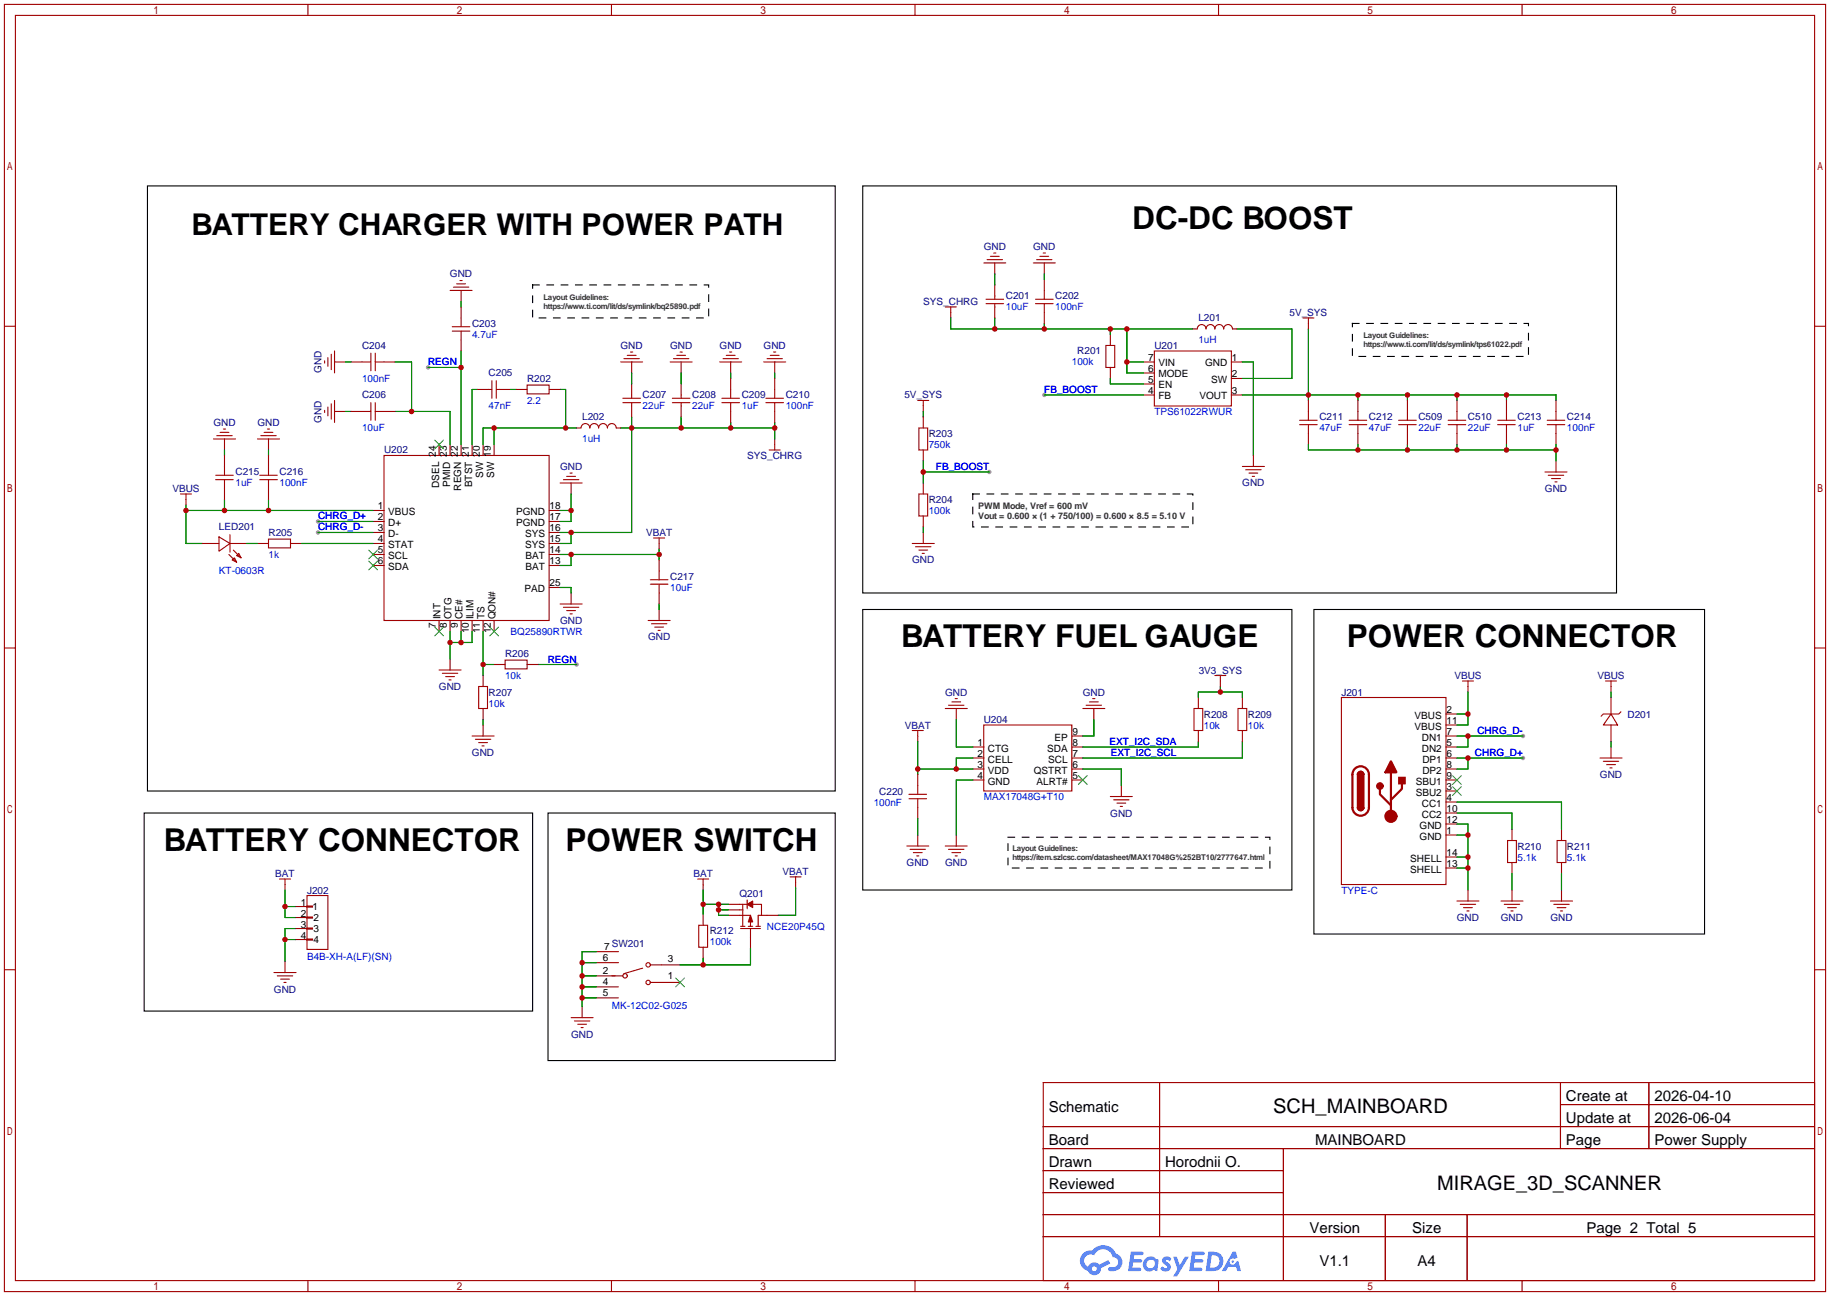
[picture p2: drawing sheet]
<svg xmlns="http://www.w3.org/2000/svg" width="422mm" height="299mm" viewBox="0 0 422 299" stroke-linecap="round" stroke-linejoin="round" font-family="sans-serif">
<g fill="#999">
<circle cx="133.1" cy="153.4" r=".51"/>
<circle cx="98.8" cy="84.8" r=".51"/>
<circle cx="351.5" cy="175" r=".51"/>
<circle cx="351.5" cy="169.9" r=".51"/>
<circle cx="241" cy="91.2" r=".51"/>
<circle cx="73.4" cy="122.9" r=".51"/>
<circle cx="73.4" cy="120.4" r=".51"/>
<circle cx="228.3" cy="109" r=".51"/>
</g>
<g fill="none" stroke="#a10000" stroke-width=".25">
<path d="M1 1h420.4v297.2h-420.4zM3.6 3.6h415.2v292.1h-415.2zM71.1 1v2.6M141.1 1v2.6M211.2 1v2.6M281.3 1v2.6M351.3 1v2.6M1 75.3h2.6M418.8 75.3h2.6M1 149.6h2.6M418.8 149.6h2.6M1 223.9h2.6"/>
<path d="M418.8 223.9h2.6M240.8 249.9h178v45.8h-178zM267.7 249.9v35.6M360.2 249.9v15.3M360.2 255h58.6M380.6 249.9v15.3M240.8 260.1h178M240.8 265.2h178M240.8 270.3h55.4M240.8 275.3h55.4M296.2 265.2v30.5M71.1 295.7v2.5"/>
<path d="M141.1 295.7v2.5M211.2 295.7v2.5M240.8 280.4h178M240.8 285.5h178M281.3 295.7v2.5M319.8 280.4v15.3M338.6 280.4v15.3M351.3 295.7v2.5"/>
</g>
<g fill="#5487ff">
<path d="M268.5 290.3a1.3 1.3 0 0 1 1.9 .3l-.4 .6a.54 .54 0 0 0-1-.2l.2 .2a1.28 1.28 0 0 1 .8 2 1.53 1.53 0 0 1-2.2-.3l.5-.6 .8 .5a.31 .31 0 0 0 .3-.3 .31 .31 0 0 0-.2-.3 1.12 1.12 0 0 1-.7-1.9z"/>
<path d="M270.8 290.2h.8l.7 1.9 1.2-1.9h.9l-2.7 4.5h-.9l1-1.7z"/>
<path d="M261 289h2.3a.46 .46 0 0 1 .5 .1 .46 .46 0 0 1 .1 .5l-.3 .2h-1.8l-.1 .9h1.6a.4 .4 0 0 1 .3 .4 .4 .4 0 0 1-.4 .4h-1.6l-.2 1.2h1.4a.46 .46 0 0 1 .5 .1 .46 .46 0 0 1 .1 .5l-.4 .2h-2.6z"/>
<path d="M275.1 289h2.3a.47 .47 0 0 1 .5 .1 .47 .47 0 0 1 .1 .5l-.3 .2h-1.8l-.1 .9h1.6a.4 .4 0 0 1 .4 .4 .4 .4 0 0 1-.5 .4h-1.6l-.2 1.2h1.4a.46 .46 0 0 1 .5 .1 .46 .46 0 0 1 .1 .5l-.4 .2h-2.6z"/>
<path d="M284.5 289h.8l.3 1.3-.6 .4a.75 .75 0 0 0-1.1 .3 .75 .75 0 0 0 .5 1 .75 .75 0 0 0 .9-.6l.5-.3 .6 2.4h-.8l-.3-1h-1.8l-.5 1h-1z"/>
<path d="M278.9 289l-.6 4.5h1.4a2.27 2.27 0 0 0 2.7-2.3 2.27 2.27 0 0 0-2.7-2.2zM279.7 289.8a1.5 1.5 0 0 1 1.8 1.5 1.5 1.5 0 0 1-1.9 1.4h-.3z"/>
<path d="M264.4 290.6a1.6 1.6 0 0 0-.4 2.3 1.6 1.6 0 0 0 2.3 .2l.8 .4 .3-2.5-.1-.3h-.5a1.58 1.58 0 0 0-2.4-.1zM265 291.1a.99 .99 0 0 1 1.6 .6 .99 .99 0 0 1-1.3 1.1 .98 .98 0 0 1-.3-1.7z"/>
<path d="M250 289.4a2.37 2.37 0 0 0 1.1 4 1.54 1.54 0 0 0 1.8 1 1.54 1.54 0 0 0 1.2-1.6l2.2-1.1-.5-.8-2.1 1.1a1.57 1.57 0 0 0-2.6 .4 1.5 1.5 0 0 1-.7-2.1 1.5 1.5 0 0 1 2.2-.5 2.23 2.23 0 0 1 2.3-1.4 2.23 2.23 0 0 1 1.9 1.8 1.16 1.16 0 0 1 1.3 1.1 1.16 1.16 0 0 1-1.1 1.3h-.7a.47 .47 0 0 0-.5 .3 .47 .47 0 0 0 .4 .6 2.14 2.14 0 0 0 2.7-1.4 2.14 2.14 0 0 0-1.3-2.7 3.2 3.2 0 0 0-5.5-.7l-1.1 .1zM252 292.9a.6 .6 0 0 1 1.2 0 .6 .6 0 0 1-1.2 0z"/>
<circle cx="284.6" cy="291.3" r=".28"/>
</g>
<g fill="none" stroke="#a10000" stroke-width=".25">
<path d="M227.8 59.9h3.6M228.6 59.2h2M229.4 58.4h.5M239.3 59.9h3.5M240 59.2h2.1M240.8 58.4h.5M103.9 67.1h5.1M104.4 76.5h4.1M104.4 75.4h4.1M104.6 66.3h3.6M105.4 65.5h2M106.2 64.8h.5"/>
<path d="M106.4 67.1v2.5M106.4 70.9v4.5M106.4 76.5v4.5M218.2 70.9h2.5M219.5 70.9v2.5M227.1 60.7h5.1M227.6 69.1h4M227.6 70.1h4M229.6 60.7v2.5M229.6 65.8v3.3M229.6 70.1v3.3M238.5 60.7h5.1"/>
<path d="M239 69.1h4.1M239 70.1h4.1M241 60.7v2.5M241 64.5v4.6M241 70.1v4.6M255.3 79.8h2v5h-2zM256.3 77.2v2.6M275.3 75.9h1.1a1.02 1.02 0 0 1 1-1 1.02 1.02 0 0 1 1 1 1.02 1.02 0 0 1 1-1 1.02 1.02 0 0 1 1 1 1.02 1.02 0 0 1 1-1 1.02 1.02 0 0 1 1 1 1.02 1.02 0 0 1 1.1-1 1.02 1.02 0 0 1 1 1h1M300.7 73.4h2.6M302 73.4v2.5M50.8 99.8h2M51.6 99.1h.5"/>
<path d="M61 99.8h2M61.7 99.1h.5M74.9 83.3v.5M74.9 94.7v.5M75.7 82.6v2M75.7 94v2M76.5 81.8v3.5M76.5 93.2v3.6M77.2 95h2.6M77.2 81v5.1M77.2 92.5v5M77.2 83.6h2.6"/>
<path d="M81 95h4.6M81 83.6h4.6M85.6 81.5v4.1M85.6 93v4M86.6 95h4.6M86.6 83.6h4.6M86.6 81.5v4.1M86.6 93v4M110.2 89.9h3.3M113.5 87.9v4M114.6 87.9v4M114.6 89.9h3.3"/>
<path d="M119.1 89.9h2.6M121.7 88.9h5v2h-5zM126.7 89.9h2.6M133.1 98.8h1a1.02 1.02 0 0 1 1-1 1.02 1.02 0 0 1 1 1 1.02 1.02 0 0 1 1.1-1 1.02 1.02 0 0 1 1 1 1.02 1.02 0 0 1 1-1 1.02 1.02 0 0 1 1 1 1.02 1.02 0 0 1 1-1 1.02 1.02 0 0 1 1 1h1.1M143.3 83.6h5M143.8 91.9h4M143.8 93h4M144 82.8h3.6M144.8 82h2M145.5 81.3h.5M145.8 83.6v2.5M145.8 88.6v3.3"/>
<path d="M145.8 93v3.3M154.7 83.6h5.1M155.2 91.9h4.1M155.2 93h4.1M155.4 82.8h3.6M156.2 82h2M157 81.3h.5M157.2 83.6v2.5M157.2 88.6v3.3M157.2 93v3.3M166.1 83.6h5.1M166.6 91.9h4.1"/>
<path d="M166.6 93h4.1M166.9 82.8h3.5M167.6 82h2.1M168.4 81.3h.5M168.7 83.6v2.5M168.7 87.4v4.5M168.7 93v4.5M176.3 83.6h5.1M176.8 91.9h4M176.8 93h4M177 82.8h3.6M177.8 82h2"/>
<path d="M178.6 81.3h.5M178.8 83.6v2.5M178.8 87.4v4.5M178.8 93v4.5M211.8 92.5h2.6M212.1 98.8h2v5.1h-2zM213.1 92.5v2.5M213.1 96.3v2.5M256.3 84.8v2.6M263.9 83.6h2.5M263.9 91.2h2.5M263.9 88.6h2.5"/>
<path d="M263.9 86.1h2.5M266.4 81h17.8v12.7h-17.8zM284.2 83.6h2.6M284.2 87.4h2.6M284.2 91.2h2.6M300 98h4M300 97h4M302 92.5v4.5M302 98v4.6M311.4 98h4.1M311.4 97h4.1M313.4 92.5v4.5"/>
<path d="M313.4 98v4.6M322.8 98h4.1M322.8 97h4.1M324.9 92.5v4.5M324.9 98v4.6M334.3 98h4M334.3 97h4M336.3 92.5v4.5M336.3 98v4.6M345.7 98h4.1M345.7 97h4.1M347.7 92.5v4.5"/>
<path d="M347.7 98v4.6M357.1 98h4.1M357.1 97h4.1M359.2 92.5v4.5M359.2 98v4.6M41.7 114h2.5M42.9 114v2.6M49.3 101.3h5.1M49.8 110.7h4M49.8 109.7h4M50 100.6h3.6M51.8 101.3v2.6"/>
<path d="M51.8 105.2v4.5M51.8 110.7v4.6M59.4 101.3h5.1M59.9 110.7h4.1M59.9 109.7h4.1M60.2 100.6h3.6M62 101.3v2.6M62 105.2v4.5M62 110.7v4.6M86.1 117.9h2.5M88.6 105.2h38.1v38.1h-38.1zM101.3 102.6v2.6"/>
<path d="M103.9 102.6v2.6M106.4 102.6v2.6M109 102.6v2.6M111.5 102.6v2.6M114 102.6v2.6M126.7 117.9h2.6M129.3 111.5h5.1M130 110.7h3.6M130.8 110h2M131.6 109.2h.5M131.8 111.5v2.5M177.5 103.9h2.6"/>
<path d="M178.8 101.3v2.6M212.1 114h2v5.1h-2zM213.1 103.9v2.5M213.1 111.5v2.5M213.1 119.1v2.6M286.8 107.7h5M287.5 108.5h3.6M288.3 109.2h2M289.1 110h.5M289.3 105.2v2.5M356.6 109h5.1M357.4 109.7h3.5"/>
<path d="M358.1 110.5h2.1M358.9 111.3h.5M359.2 106.4v2.6M46.7 125.5h3.8M50.5 124l2.6 1.5-2.6 1.8zM52.8 128l1.8 1.8M53.1 125.5h3.8M53.1 123.4v4.1M53.6 129.3l.5-.5 .5 1zM53.8 127l1.8 1.8M54.6 128.3l.5-.5 .5 1zM59.4 125.5h2.6"/>
<path d="M62 124.5h5.1v2h-5.1zM67.1 125.5h2.5M86.1 120.4h2.5M86.1 122.9h2.5M86.1 125.5h2.5M86.1 128h2.5M86.1 130.6h2.5M126.7 120.4h2.6M126.7 122.9h2.6M126.7 125.5h2.6M126.7 128h2.6M126.7 130.6h2.6"/>
<path d="M126.7 135.6h2.6M129.3 139.4h5.1M131.8 136.9v2.5M150.1 134.9h4.1M150.1 133.9h4.1M150.9 124.2h2.5M152.1 124.2v2.5M152.1 129.3v4.6M152.1 134.9v4.5M210.6 125.5h5M211.3 126.2h3.6M212.1 127h2"/>
<path d="M212.9 127.8h.5M213.1 122.9v2.6M101.3 143.3v2.5M101.3 154.7h5.1M102.1 155.4h3.6M102.9 156.2h2M103.6 157h.5M103.9 143.3v2.5M103.9 152.1v2.6M106.4 143.3v2.5M109 143.3v2.5M110.5 158.5h2v5.1h-2z"/>
<path d="M111.5 143.3v2.5M111.5 156v2.5M114 143.3v2.5M114 153.4h2.6M116.6 152.4h5.1v2h-5.1zM121.7 153.4h2.5M130 140.2h3.6M130.8 141h2M131.6 141.7h.5M149.6 143.3h5.1M150.4 144h3.5M151.1 144.8h2.1"/>
<path d="M151.9 145.5h.5M152.1 140.7v2.6M280.4 156h2.6M281.7 156v2.5M337.6 157.2h2.5M338.8 157.2v2.6M370.6 157.2h2.5M371.9 157.2v2.6M109 169.9h5M109.7 170.7h3.6M110.5 171.4h2M111.3 172.2h.5"/>
<path d="M111.5 163.6v2.5M111.5 167.4v2.5M210.6 168.7h2.5M211.8 168.7v2.5M211.8 178.8v4.6M218.2 163.6h5.1M218.9 162.8h3.6M219.7 162.1h2M220.5 161.3h.5M220.7 163.6v2.5M224.5 175h2.6M224.5 172.5h2.6"/>
<path d="M224.5 177.5h2.6M227.1 167.4h20.3v15.2h-20.3zM247.4 169.9h2.5M247.4 175h2.5M247.4 172.5h2.5M247.4 177.5h2.5M249.9 163.6h5.1M250.7 162.8h3.6M251.5 162.1h2M252.2 161.3h.5M252.5 163.6v2.5M275.6 163.6h2v5.1h-2z"/>
<path d="M276.6 161v2.6M276.6 168.7v2.5M285.8 163.6h2v5.1h-2zM286.8 161v2.6M286.8 168.7v2.5M309.6 161h24.2v43.2h-24.2zM333.8 169.9h2.5M333.8 175h2.5M333.8 164.8h2.5M333.8 172.5h2.5M333.8 177.5h2.5M333.8 167.4h2.5"/>
<path d="M369.3 175h5.1M370.1 175.8h3.5M370.8 176.5h2.1M371.6 177.3h.5M371.9 164.8l1.5 2.6h-3.3zM371.9 161v3.8M371.9 167.4v3.8M371.9 172.5v2.5M374.1 164.3l-.5 .5h-3.5l-.5 .6M209.3 195.3h5.1M209.8 184.4h4.1M209.8 183.4h4.1"/>
<path d="M210.1 196.1h3.5M210.8 196.8h2.1M211.6 197.6h.5M211.8 184.4v4.6M211.8 192.8v2.5M218.2 195.3h5.1M218.9 196.1h3.6M219.7 196.8h2M220.5 197.6h.5M220.7 192.8v2.5M224.5 180.1h2.6M247.4 180.1h2.5"/>
<path d="M256.3 183.9h5.1M257 184.7h3.6M257.8 185.4h2M258.6 186.2h.5M258.8 181.4v2.5M333.8 192.8h2.5M333.8 182.6h2.5M333.8 185.2h2.5M333.8 180.1h2.5M333.8 187.7h2.5M333.8 190.2h2.5M333.8 197.9h2.5"/>
<path d="M348 194.1h2v5h-2zM349 191.5v2.6M349 199.1v2.6M359.4 194.1h2v5h-2zM360.4 191.5v2.6M360.4 199.1v2.6M64.5 202.9h2.6M65.8 202.9v2.6M68.3 214.4h2.6M68.3 209.3h2.6M68.3 211.8h2.6M68.3 216.9h2.6"/>
<path d="M70.9 206.8h4.8v12.4h-4.8zM70.9 209.2h1.2v.2h-1.2zM70.9 211.7h1.2v.3h-1.2zM70.9 214.2h1.2v.3h-1.2zM70.9 216.8h1.2v.2h-1.2zM137.7 219.7h5M161 202.9h2.6M161.3 213.6h2v5.1h-2zM162.3 202.9v2.6M162.3 211.1v2.5M162.3 218.7v2.5M168.1 208.8h7.7v2.5"/>
<path d="M168.1 211.3h5.1v2.6M168.1 210.1h3.3M170.9 213.9h1.1M170.9 214.4h4.6M171.4 208.8v5.1M172.5 207.8v2M172.7 213.9h1M173.2 214.4v4.5M174.5 213.9h1M179.6 211.3h-4.6v2.6M182.4 202.4h2.5M183.6 202.4v2.6"/>
<path d="M333.8 200.4h2.5M336.3 208h5.1M337.1 208.8h3.5M337.8 209.5h2.1M338.6 210.3h.5M338.8 205.5v2.5M346.5 208h5M347.2 208.8h3.6M348 209.5h2M348.7 210.3h.5M349 205.5v2.5M357.9 208h5.1"/>
<path d="M358.6 208.8h3.6M359.4 209.5h2M360.2 210.3h.5M360.4 205.5v2.5M63.2 224.5h5.1M64 225.3h3.6M64.8 226.1h2M65.5 226.8h.5M65.8 222v2.5M131.8 234.9h5.1M132.6 235.7h3.5M133.3 236.5h2.1"/>
<path d="M134.1 237.2h.5M134.4 232.4v2.5M137.7 225.3h6.1M137.7 227.8h5M137.7 230.4h5M137.7 222.2h5M148.3 223.5l-4.3 1.3M150.1 226.8h6.9M150.1 222.8h6.9"/>
<circle cx="144.3" cy="225.3" r=".51"/>
<circle cx="149.6" cy="226.8" r=".51"/>
<circle cx="149.6" cy="222.8" r=".51"/>
</g>
<g fill="none" stroke="#008700" stroke-width=".25">
<path d="M106.4 69.6v1.3M219.5 73.4v2.5h55.8M229.6 63.2v2.6M229.6 73.4v2.5M241 63.2v1.3M241 74.7v1.2M256.3 75.9v1.3M260.1 75.9v10.2h3.8M285.5 75.9h12.7v11.5h-11.4M302 75.9v16.6M79.8 95h1.2M79.8 83.6h1.2"/>
<path d="M91.2 95h12.7v7.6M91.2 83.6h3.8v11.4M98.8 84.8h7.6M106.4 81v21.6M110.2 89.9h-1.2v12.7M114 98.8v3.8M117.9 89.9h1.2M129.3 89.9h1.3v8.9M133.1 98.8h-21.6v3.8M143.3 98.8h35.5M145.8 96.3v26.6h-16.5M145.8 86.1v2.5"/>
<path d="M157.2 86.1v2.5M157.2 96.3v2.5M168.7 86.1v1.3M168.7 97.5v1.3M178.8 86.1v1.3M178.8 97.5v3.8M213.1 95v1.3M241 91.2h22.9M256.3 87.4v1.2h7.6M260.1 83.6h3.8M286.8 83.6h2.5v21.6M286.8 91.2h72.4v1.3"/>
<path d="M313.4 91.2v1.3M324.9 91.2v1.3M336.3 91.2v1.3M347.7 91.2v1.3M42.9 116.6v8.9h3.8M42.9 117.9h43.2M51.8 103.9v1.3M51.8 115.3v2.6M62 103.9v1.3M62 115.3v2.6M129.3 117.9h2.5M131.8 114v6.4h-2.5"/>
<path d="M213.1 106.4v5.1M213.1 109h15.2M302 102.6v1.3h57.2M313.4 102.6v1.3M324.9 102.6v1.3M336.3 102.6v1.3M347.7 102.6v1.3M359.2 102.6v3.8M56.9 125.5h2.5M69.6 125.5h16.5M73.4 120.4h12.7M73.4 122.9h12.7"/>
<path d="M129.3 128h22.8M129.3 135.6h2.5v1.3M131.8 122.9v2.6h-2.5M131.8 128v2.6h-2.5M152.1 126.7v2.6M152.1 139.4v1.3M213.1 121.7v1.2M103.9 145.8v6.3M106.4 145.8v2.5M109 145.8v2.5h-5.1M111.5 153.4h2.5M111.5 145.8v10.2"/>
<path d="M124.2 153.4h8.9M281.7 158.5v1.3M338.8 159.8v7.6h-2.5M371.9 159.8v1.2M111.5 166.1v1.3M211.8 177.5h12.7M211.8 171.2v7.6M220.7 166.1v6.4h3.8M224.5 175h-3.8v2.5M249.9 177.5h8.9v3.9M252.5 166.1v3.8h-2.6M276.6 171.2v1.3h-26.7"/>
<path d="M276.6 161v-1.2h10.2v1.2M286.8 171.2v3.8h-36.9M336.3 164.8h2.5M336.3 175h15.2M336.3 169.9h15.2M338.8 169.9v2.6h-2.5M338.8 175v2.5h-2.5M371.9 171.2v1.3M211.8 189v3.8M224.5 180.1h-3.8v12.7M336.3 187.7h12.7v3.8M336.3 185.2h24.1v6.3"/>
<path d="M336.3 190.2h2.5v15.3M336.3 197.9h2.5M336.3 192.8h2.5M65.8 216.9h2.5M65.8 205.5v6.3h2.5M65.8 209.3h2.5M68.3 214.4h-2.5v7.6M137.7 219.7h-3.3v12.7M162.3 205.5v5.6M162.3 208.8h5.8M165.9 208.8v2.5h2.2M165.9 210.1h2.2"/>
<path d="M173.2 218.9v3.9h-16.2M183.6 205v6.3h-4M336.3 200.4h2.5M349 201.7v3.8M360.4 201.7v3.8M134.4 230.4h3.3M134.4 227.8h3.3M134.4 225.3h3.3M134.4 222.2h3.3M162.3 221.2v1.6"/>
</g>
<path d="M34 42.9h158.8v139.7h-158.8zM199.1 42.9h174v94h-174zM199.1 140.7h99.1v64.8h-99.1zM303.3 140.7h90.1v74.9h-90.1zM33.3 187.7h89.6v45.7h-89.6zM126.5 187.7h66.3v57.2h-66.3z" fill="none" stroke="#000" stroke-width=".25"/>
<g fill="none" stroke="#3c3" stroke-width=".25">
<path d="M100.3 101.6l2.1 2M102.4 101.6l-2.1 2M85.1 127l2 2M85.1 129.5l2 2.1M87.1 127l-2 2M87.1 129.5l-2 2.1M100.3 144.8l2.1 2M102.4 144.8l-2.1 2M113 144.8l2.1 2M115.1 144.8l-2.1 2M248.9 179.1l2.1 2M251 179.1l-2.1 2"/>
<path d="M335.3 179.1l2 2M337.3 179.1l-2 2M335.3 181.6l2 2M337.3 181.6l-2 2M156 225.8l2 2M158 225.8l-2 2"/>
</g>
<path d="M312.7 177.5a1.91 1.91 0 0 1 2.1-.4 1.91 1.91 0 0 1 1.2 1.7v7.6a1.91 1.91 0 0 1-1.9 1.9 1.91 1.91 0 0 1-1.9-1.9v-7.6v-.5zM313.4 178.8a.64 .64 0 0 1 .7-.6 .64 .64 0 0 1 .6 .6M321.1 178.3v9.4M313.4 186.4a.64 .64 0 0 0 .7 .7 .64 .64 0 0 0 .6-.7M318.5 182.1v1.3l2.6 2.5M323.6 180.8v1.3l-2.5 2.6" fill="none" stroke="#a10000" stroke-width=".51"/>
<g fill="#a10000" stroke="#a10000" stroke-width=".51">
<path d="M313.6 178.4a.64 .64 0 0 1 .7-.2 .64 .64 0 0 1 .4 .6h-1.3z"/>
<path d="M313.4 186.4h1.3a.64 .64 0 0 1-.6 .7 .64 .64 0 0 1-.7-.7z"/>
<path d="M321.1 175.8l1.2 2.5h-2.5z"/>
<path d="M323 179.6h1.2v1.2h-1.2z"/>
<path d="M313.4 178.8h1.3v7.6h-1.3z"/>
<circle cx="318.5" cy="181.5" r=".63"/>
<circle cx="321.1" cy="188.5" r="1.27"/>
</g>
<path d="M122.9 65.8h40.7v7.6h-40.7zM312.2 74.7h40.6v7.6h-40.6zM224.5 114h50.8v7.7h-50.8zM232.7 193.3h60.4v7.1h-60.4z" fill="none" stroke="#000" stroke-width=".25" stroke-dasharray="1.5 1.8"/>
<g fill="#a10000" stroke="#a10000" stroke-width=".25">
<path d="M172.5 208.8l1.2-.8v1.5z"/>
<path d="M173.2 211.3l.5 1.6h-1z"/>
</g>
<g fill="#c00">
<circle cx="65.8" cy="216.9" r=".63"/>
<circle cx="65.8" cy="209.3" r=".63"/>
<circle cx="42.9" cy="117.9" r=".63"/>
<circle cx="51.8" cy="117.9" r=".63"/>
<circle cx="62" cy="117.9" r=".63"/>
<circle cx="152.1" cy="128" r=".63"/>
<circle cx="131.8" cy="128" r=".63"/>
<circle cx="106.4" cy="84.8" r=".63"/>
<circle cx="111.5" cy="153.4" r=".63"/>
<circle cx="106.4" cy="148.3" r=".63"/>
<circle cx="103.9" cy="148.3" r=".63"/>
<circle cx="131.8" cy="117.9" r=".63"/>
<circle cx="95" cy="95" r=".63"/>
<circle cx="338.8" cy="200.4" r=".63"/>
<circle cx="338.8" cy="197.9" r=".63"/>
<circle cx="338.8" cy="192.8" r=".63"/>
<circle cx="338.8" cy="164.8" r=".63"/>
<circle cx="338.8" cy="175" r=".63"/>
<circle cx="338.8" cy="169.9" r=".63"/>
<circle cx="302" cy="91.2" r=".63"/>
<circle cx="313.4" cy="91.2" r=".63"/>
<circle cx="324.9" cy="91.2" r=".63"/>
<circle cx="336.3" cy="91.2" r=".63"/>
<circle cx="347.7" cy="91.2" r=".63"/>
<circle cx="157.2" cy="98.8" r=".63"/>
<circle cx="145.8" cy="98.8" r=".63"/>
<circle cx="168.7" cy="98.8" r=".63"/>
<circle cx="178.8" cy="98.8" r=".63"/>
<circle cx="131.8" cy="122.9" r=".63"/>
<circle cx="114" cy="98.8" r=".63"/>
<circle cx="130.6" cy="98.8" r=".63"/>
<circle cx="260.1" cy="83.6" r=".63"/>
<circle cx="260.1" cy="75.9" r=".63"/>
<circle cx="256.3" cy="75.9" r=".63"/>
<circle cx="241" cy="75.9" r=".63"/>
<circle cx="229.6" cy="75.9" r=".63"/>
<circle cx="213.1" cy="109" r=".63"/>
<circle cx="220.7" cy="177.5" r=".63"/>
<circle cx="211.8" cy="177.5" r=".63"/>
<circle cx="281.7" cy="159.8" r=".63"/>
<circle cx="313.4" cy="103.9" r=".63"/>
<circle cx="324.9" cy="103.9" r=".63"/>
<circle cx="336.3" cy="103.9" r=".63"/>
<circle cx="347.7" cy="103.9" r=".63"/>
<circle cx="359.2" cy="103.9" r=".63"/>
<circle cx="134.4" cy="222.2" r=".63"/>
<circle cx="134.4" cy="225.3" r=".63"/>
<circle cx="134.4" cy="227.8" r=".63"/>
<circle cx="134.4" cy="230.4" r=".63"/>
<circle cx="162.3" cy="222.8" r=".63"/>
<circle cx="165.9" cy="210.1" r=".63"/>
<circle cx="165.9" cy="208.8" r=".63"/>
<circle cx="162.3" cy="208.8" r=".63"/>
</g>
<g font-size="7.3">
<text x="261.4" y="52.9">DC-DC BOOST</text>
<text x="208" y="149.4">BATTERY FUEL GAUGE</text>
<text x="310.9" y="149.4">POWER CONNECTOR</text>
<text x="37.8" y="196.4">BATTERY CONNECTOR</text>
<text x="130.6" y="196.4">POWER SWITCH</text>
</g>
<text font-size="6.9" x="44.2" y="54.2">BATTERY CHARGER WITH POWER PATH</text>
<g font-size="4.6">
<text x="293.9" y="257">SCH_MAINBOARD</text>
<text x="331.7" y="274.8">MIRAGE_3D_SCANNER</text>
</g>
<g font-size="3.5">
<text x="242.1" y="256.7">Schematic</text>
<text x="361.5" y="254.2">Create at</text>
<text x="381.9" y="254.2">2026-04-10</text>
<text x="361.5" y="259.2">Update at</text>
<text x="381.9" y="259.2">2026-06-04</text>
<text x="242.1" y="264.3">Board</text>
<text x="242.1" y="269.4">Drawn</text>
<text x="268.9" y="269.4">Horodnii O.</text>
<text x="303.6" y="264.3">MAINBOARD</text>
<text x="361.5" y="264.3">Page</text>
<text x="381.9" y="264.3">Power Supply</text>
<text x="242.1" y="274.5">Reviewed</text>
<text x="302.3" y="284.6">Version</text>
<text x="326" y="284.6">Size</text>
<text x="366.2" y="284.6">Page 2 Total 5</text>
<text x="304.6" y="292.3">V1.1</text>
<text x="327.2" y="292.3">A4</text>
</g>
<g font-size="2.3" fill="#000080">
<text x="227.1" y="57.7">GND</text>
<text x="238.5" y="57.7">GND</text>
<text x="103.9" y="64.1">GND</text>
<text x="213.1" y="70.4">SYS_CHRG</text>
<text x="232.2" y="69.1">C201</text>
<text x="243.6" y="69.1">C202</text>
<text x="109" y="75.5">C203</text>
<text x="276.6" y="74.2">L201</text>
<text x="297.6" y="72.9">5V_SYS</text>
<text x="83.6" y="80.6">C204</text>
<text x="143.2" y="80.6">GND</text>
<text x="154.7" y="80.6">GND</text>
<text x="166.1" y="80.6">GND</text>
<text x="176.3" y="80.6">GND</text>
<text x="248.7" y="81.8">R201</text>
<text x="266.4" y="80.6">U201</text>
<text x="74.2" y="86.1" transform="rotate(-90 74.2 86.1)">GND</text>
<text x="112.8" y="86.9">C205</text>
<text x="121.7" y="88.2">R202</text>
<text x="83.6" y="92">C206</text>
<text x="148.3" y="92">C207</text>
<text x="159.8" y="92">C208</text>
<text x="171.2" y="92">C209</text>
<text x="181.4" y="92">C210</text>
<text x="208.7" y="92">5V_SYS</text>
<text x="49.3" y="98.3">GND</text>
<text x="59.4" y="98.3">GND</text>
<text x="74.2" y="97.6" transform="rotate(-90 74.2 97.6)">GND</text>
<text x="134.4" y="97.1">L202</text>
<text x="214.4" y="100.9">R203</text>
<text x="304.5" y="97.1">C211</text>
<text x="316" y="97.1">C212</text>
<text x="327.4" y="97.1">C509</text>
<text x="338.8" y="97.1">C510</text>
<text x="350.3" y="97.1">C213</text>
<text x="361.7" y="97.1">C214</text>
<text x="88.6" y="104.7">U202</text>
<text x="172.5" y="106">SYS_CHRG</text>
<text x="39.8" y="113.6">VBUS</text>
<text x="54.4" y="109.8">C215</text>
<text x="64.5" y="109.8">C216</text>
<text x="129.3" y="108.5">GND</text>
<text x="286.7" y="112.3">GND</text>
<text x="356.6" y="113.6">GND</text>
<text x="214.4" y="116.1">R204</text>
<text x="50.5" y="122.5">LED201</text>
<text x="62" y="123.7">R205</text>
<text x="149.1" y="123.7">VBAT</text>
<text x="210.5" y="130.1">GND</text>
<text x="154.7" y="133.9">C217</text>
<text x="129.3" y="144.1">GND</text>
<text x="149.6" y="147.9">GND</text>
<text x="116.6" y="151.7">R206</text>
<text x="276.7" y="155.5">3V3_SYS</text>
<text x="101.3" y="159.3">GND</text>
<text x="112.8" y="160.6">R207</text>
<text x="218.2" y="160.6">GND</text>
<text x="249.9" y="160.6">GND</text>
<text x="309.6" y="160.6">J201</text>
<text x="335.7" y="156.8">VBUS</text>
<text x="368.7" y="156.8">VBUS</text>
<text x="227.1" y="166.9">U204</text>
<text x="277.9" y="165.7">R208</text>
<text x="288" y="165.7">R209</text>
<text x="375.7" y="165.7">D201</text>
<text x="208.8" y="168.2">VBAT</text>
<text x="108.9" y="174.5">GND</text>
<text x="369.3" y="179.6">GND</text>
<text x="202.9" y="183.4">C220</text>
<text x="256.3" y="188.5">GND</text>
<text x="350.3" y="196.1">R210</text>
<text x="361.7" y="196.1">R211</text>
<text x="63.5" y="202.5">BAT</text>
<text x="160.1" y="202.5">BAT</text>
<text x="180.6" y="202">VBAT</text>
<text x="209.3" y="199.9">GND</text>
<text x="218.2" y="199.9">GND</text>
<text x="70.9" y="206.3">J202</text>
<text x="170.7" y="207.1">Q201</text>
<text x="163.8" y="215.7">R212</text>
<text x="336.3" y="212.6">GND</text>
<text x="346.4" y="212.6">GND</text>
<text x="357.9" y="212.6">GND</text>
<text x="63.2" y="229.2">GND</text>
<text x="131.8" y="239.6">GND</text>
</g>
<g font-size="2.3" fill="#00f">
<text x="232.2" y="71.7">10uF</text>
<text x="243.6" y="71.7">100nF</text>
<text x="109" y="78">4.7uF</text>
<text x="276.6" y="79.3">1uH</text>
<text x="83.6" y="88.2">100nF</text>
<text x="98.8" y="84.4">REGN</text>
<text x="247.4" y="84.4">100k</text>
<text x="112.8" y="94.5">47nF</text>
<text x="121.7" y="93.3">2.2</text>
<text x="148.3" y="94.5">22uF</text>
<text x="159.8" y="94.5">22uF</text>
<text x="171.2" y="94.5">1uF</text>
<text x="181.4" y="94.5">100nF</text>
<text x="241" y="90.7">FB_BOOST</text>
<text x="266.4" y="95.8">TPS61022RWUR</text>
<text x="83.6" y="99.6">10uF</text>
<text x="304.5" y="99.6">47uF</text>
<text x="316" y="99.6">47uF</text>
<text x="327.4" y="99.6">22uF</text>
<text x="338.8" y="99.6">22uF</text>
<text x="350.3" y="99.6">1uF</text>
<text x="361.7" y="99.6">100nF</text>
<text x="134.4" y="102.2">1uH</text>
<text x="214.4" y="103.4">750k</text>
<text x="54.4" y="112.3">1uF</text>
<text x="64.5" y="112.3">100nF</text>
<text x="216" y="108.5">FB_BOOST</text>
<text x="73.4" y="119.9">CHRG_D+</text>
<text x="214.4" y="118.7">100k</text>
<text x="73.4" y="122.5">CHRG_D-</text>
<text x="62" y="128.8">1k</text>
<text x="50.5" y="132.6">KT-0603R</text>
<text x="154.7" y="136.4">10uF</text>
<text x="117.9" y="146.6">BQ25890RTWR</text>
<text x="126.4" y="153">REGN</text>
<text x="116.6" y="156.8">10k</text>
<text x="112.8" y="163.1">10k</text>
<text x="256.1" y="172">EXT_I2C_SDA</text>
<text x="277.9" y="168.2">10k</text>
<text x="288" y="168.2">10k</text>
<text x="341" y="169.5">CHRG_D-</text>
<text x="256.4" y="174.5">EXT_I2C_SCL</text>
<text x="340.4" y="174.5">CHRG_D+</text>
<text x="201.7" y="186">100nF</text>
<text x="227.1" y="184.7">MAX17048G+T10</text>
<text x="350.3" y="198.7">5.1k</text>
<text x="361.7" y="198.7">5.1k</text>
<text x="309.6" y="206.3">TYPE-C</text>
<text x="177" y="214.7">NCE20P45Q</text>
<text x="70.9" y="221.5">B4B-XH-A(LF)(SN)</text>
<text x="163.8" y="218.2">100k</text>
<text x="141.2" y="233">MK-12C02-G025</text>
</g>
<g font-size="2.3">
<text x="265" y="83.3">7</text>
<text x="284.4" y="83.3">1</text>
<text x="265" y="88.4">5</text>
<text x="265" y="85.9">6</text>
<text x="267.4" y="89.7">EN</text>
<text x="267.4" y="87.1">MODE</text>
<text x="267.4" y="84.6">VIN</text>
<text x="278.2" y="84.6">GND</text>
<text x="279.6" y="88.4">SW</text>
<text x="284.4" y="87.1">2</text>
<text x="265" y="91">4</text>
<text x="267.4" y="92.2">FB</text>
<text x="276.9" y="92.2">VOUT</text>
<text x="284.4" y="91">3</text>
<text x="100.6" y="105.5" transform="rotate(-90 100.6 105.5)">24</text>
<text x="103.2" y="105.5" transform="rotate(-90 103.2 105.5)">23</text>
<text x="105.7" y="105.5" transform="rotate(-90 105.7 105.5)">22</text>
<text x="108.2" y="105.5" transform="rotate(-90 108.2 105.5)">21</text>
<text x="110.8" y="105.5" transform="rotate(-90 110.8 105.5)">20</text>
<text x="113.3" y="105.5" transform="rotate(-90 113.3 105.5)">19</text>
<text x="101.4" y="112.6" transform="rotate(-90 101.4 112.6)">DSEL</text>
<text x="103.9" y="112.4" transform="rotate(-90 103.9 112.4)">PMID</text>
<text x="106.5" y="113.3" transform="rotate(-90 106.5 113.3)">REGN</text>
<text x="109" y="112.5" transform="rotate(-90 109 112.5)">BTST</text>
<text x="111.6" y="110.3" transform="rotate(-90 111.6 110.3)">SW</text>
<text x="114.1" y="110.3" transform="rotate(-90 114.1 110.3)">SW</text>
<text x="87.2" y="117.6">1</text>
<text x="89.6" y="118.9">VBUS</text>
<text x="119.1" y="118.9">PGND</text>
<text x="126.9" y="117.6">18</text>
<text x="87.2" y="120.2">2</text>
<text x="87.2" y="122.7">3</text>
<text x="87.2" y="125.2">4</text>
<text x="89.6" y="121.4">D+</text>
<text x="89.6" y="124">D-</text>
<text x="119.1" y="121.4">PGND</text>
<text x="121.2" y="124">SYS</text>
<text x="126.9" y="125.2">15</text>
<text x="126.9" y="122.7">16</text>
<text x="126.9" y="120.2">17</text>
<text x="87.2" y="127.8">5</text>
<text x="87.2" y="130.3">6</text>
<text x="89.6" y="126.5">STAT</text>
<text x="89.6" y="129.1">SCL</text>
<text x="89.6" y="131.6">SDA</text>
<text x="121.2" y="126.5">SYS</text>
<text x="121.3" y="131.6">BAT</text>
<text x="121.3" y="129.1">BAT</text>
<text x="126.9" y="130.3">13</text>
<text x="126.9" y="127.8">14</text>
<text x="121.1" y="136.7">PAD</text>
<text x="126.9" y="135.4">25</text>
<text x="101.6" y="143" transform="rotate(-90 101.6 143)">INT</text>
<text x="104.2" y="143" transform="rotate(-90 104.2 143)">OTG</text>
<text x="106.7" y="143" transform="rotate(-90 106.7 143)">CE#</text>
<text x="109.3" y="143" transform="rotate(-90 109.3 143)">ILIM</text>
<text x="111.8" y="143" transform="rotate(-90 111.8 143)">TS</text>
<text x="114.3" y="143" transform="rotate(-90 114.3 143)">QON#</text>
<text x="100.6" y="144.9" transform="rotate(-90 100.6 144.9)">7</text>
<text x="103.2" y="144.9" transform="rotate(-90 103.2 144.9)">8</text>
<text x="105.7" y="144.9" transform="rotate(-90 105.7 144.9)">9</text>
<text x="108.2" y="146.2" transform="rotate(-90 108.2 146.2)">10</text>
<text x="110.8" y="146.2" transform="rotate(-90 110.8 146.2)">11</text>
<text x="113.3" y="146.2" transform="rotate(-90 113.3 146.2)">12</text>
<text x="326.5" y="165.9">VBUS</text>
<text x="333.9" y="164.6">2</text>
<text x="333.9" y="167.2">11</text>
<text x="225.7" y="172.2">1</text>
<text x="228" y="173.5">CTG</text>
<text x="241.7" y="173.5">SDA</text>
<text x="243.4" y="171">EP</text>
<text x="247.5" y="172.2">8</text>
<text x="247.5" y="169.7">9</text>
<text x="326.5" y="168.4">VBUS</text>
<text x="328.2" y="173.5">DN2</text>
<text x="328.2" y="171">DN1</text>
<text x="333.9" y="172.2">5</text>
<text x="333.9" y="169.7">7</text>
<text x="225.7" y="174.8">2</text>
<text x="225.7" y="177.3">3</text>
<text x="225.7" y="179.9">4</text>
<text x="228" y="176">CELL</text>
<text x="228" y="178.6">VDD</text>
<text x="238.6" y="178.6">QSTRT</text>
<text x="242" y="176">SCL</text>
<text x="247.5" y="179.9">5</text>
<text x="247.5" y="177.3">6</text>
<text x="247.5" y="174.8">7</text>
<text x="328.3" y="176">DP1</text>
<text x="328.3" y="178.6">DP2</text>
<text x="333.9" y="174.8">6</text>
<text x="333.9" y="177.3">8</text>
<text x="333.9" y="179.9">9</text>
<text x="228" y="181.1">GND</text>
<text x="239.3" y="181.1">ALRT#</text>
<text x="326.8" y="183.7">SBU2</text>
<text x="326.8" y="181.1">SBU1</text>
<text x="333.9" y="182.4">3</text>
<text x="333.9" y="184.9">4</text>
<text x="327.7" y="191.3">GND</text>
<text x="328.2" y="186.2">CC1</text>
<text x="328.2" y="188.7">CC2</text>
<text x="333.9" y="187.5">10</text>
<text x="333.9" y="190">12</text>
<text x="327.7" y="193.8">GND</text>
<text x="333.9" y="192.6">1</text>
<text x="333.9" y="197.6">14</text>
<text x="325.5" y="201.4">SHELL</text>
<text x="325.5" y="198.9">SHELL</text>
<text x="333.9" y="200.2">13</text>
<text x="69.5" y="209.1">1</text>
<text x="69.5" y="211.6">2</text>
<text x="69.5" y="214.1">3</text>
<text x="72.1" y="210.1">1</text>
<text x="72.4" y="212.6">2</text>
<text x="72.4" y="215.2">3</text>
<text x="69.5" y="216.7">4</text>
<text x="72.4" y="217.7">4</text>
<text x="139.2" y="221.8">6</text>
<text x="139.4" y="219.2">7 SW201</text>
<text x="139.2" y="224.8">2</text>
<text x="139.2" y="227.4">4</text>
<text x="154.2" y="226.1">1</text>
<text x="154.2" y="222">3</text>
<text x="139.2" y="229.9">5</text>
</g>
<g font-size="2.1" fill="#333">
<text x="225.8" y="117.4">PWM Mode, Vref = 600 mV</text>
<text x="225.8" y="119.7">Vout = 0.600 × (1 + 750/100) = 0.600 × 8.5 = 5.10 V</text>
</g>
<g font-size="1.8" fill="#333">
<text x="125.5" y="69.2">Layout Guidelines:</text>
<text x="125.5" y="71.2">https://www.ti.com/lit/ds/symlink/bq25890.pdf</text>
<text x="314.7" y="78.1">Layout Guidelines:</text>
<text x="314.7" y="80.1">https://www.ti.com/lit/ds/symlink/tps61022.pdf</text>
<text x="233.7" y="196.5">Layout Guidelines:</text>
<text x="233.7" y="198.5">https://item.szlcsc.com/datasheet/MAX17048G%252BT10/2777647.html</text>
</g>
</svg>
